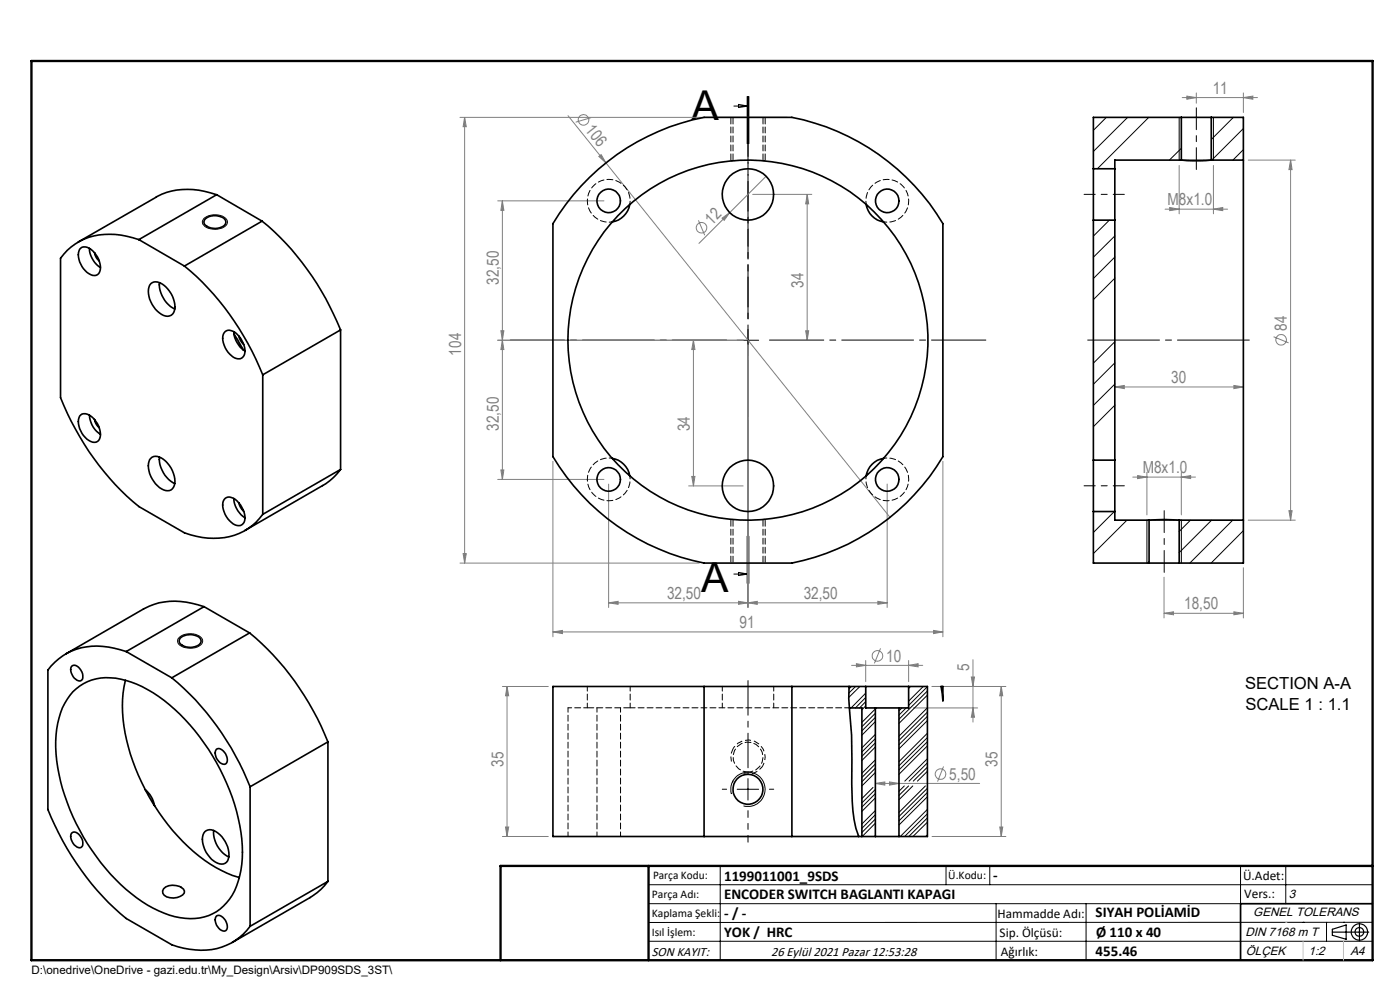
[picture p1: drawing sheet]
<svg xmlns="http://www.w3.org/2000/svg" width="297mm" height="210mm" viewBox="0 0 297 210" stroke-linecap="round" stroke-linejoin="round" font-family="sans-serif">
<g fill="none" stroke="#808080" stroke-width=".21">
<path d="M253.8 19.7v2.2M263.8 19.7v4.2M97.6 24.9h69.4M98.6 24.9l.3 2h-.7zM98.6 24.9v94.5M120.5 24.5l8.1 10.1M125.4 24.9l-3.3 1M127 33.2l.5-.4 1.1 1.8zM128.6 34.6l60.2 75.1M162.5 37.4l-14.2 14.2M250.2 35.1v10.3M250.8 20.7h16"/>
<path d="M251.8 20.4l2 .3-2 .4zM257.4 35.1v10.3M263.8 20.7l2-.3v.7zM264.8 34h10M273.8 34l.3 2h-.7zM273.8 34v76.3M105.6 42.6h22.5M106.6 42.6l.3 2h-.6zM106.6 42.6v59.1M148.2 46.7l1.3 3.2M153.2 46.3l1.6-1.2-1.2 1.6zM159.7 41.2h12.5"/>
<path d="M171.2 41.2l.4 2h-.7zM171.2 41.2v31M247.2 44.4h13.2M248.1 44l2.1 .4-2.1 .3zM257.4 44.4l2-.4v.7zM105.6 72.2h52.1M106.3 70.2h.6l-.3 2zM106.6 72.2l.3 1.9h-.6zM147.1 72.2l.3 1.9h-.6zM147.1 72.2v30.9M158.7 73.2v55.7M170.9 70.2h.7l-.4 2z"/>
<path d="M270.2 71.4l3.2 1.3M106.3 99.7h.6l-.3 2zM117.3 97.9v37.2M200 97.9v37.2M236.5 82.1l2-.3v.6zM236.5 82.1h27.3M261.8 81.8l2 .3-2 .3zM97.6 119.4h50.7M98.2 117.4h.7l-.3 2zM105.6 101.7h22.5M129.1 102.7v26.2M146.1 103.1h11.6"/>
<path d="M146.8 101.1h.6l-.3 2zM188.2 102.7v26.2M240.3 101.2h13.3M241.3 100.9l2 .3-2 .3zM243.3 100.2v9M250.6 101.2l2-.3v.6zM250.6 100.2v9M264.8 110.3h10M273.4 108.3h.7l-.3 2zM117.3 134l2-.3v.7zM117.3 134h82.7M129.1 127.9l2-.3v.6z"/>
<path d="M129.1 127.9h59.1M156.7 127.6l2 .3-2 .3zM158.7 127.9l2-.3v.6zM186.2 127.6l2 .3-2 .3zM186.8 137.5l-1.3 3.2M198 133.7l2 .3-2 .4zM206.4 139.9v13.3M246.9 130.1l2.1-.3v.6zM246.9 122.4v8.7M246.9 130.1h16.9M261.8 129.8l2 .3-2 .3zM263.8 120.4v10.7"/>
<path d="M106.6 145.6h9.7M107.6 145.6l.3 2h-.7zM107.6 145.6v31.8M180.7 141.1h15.1M181.7 140.8l2 .3-2 .4zM183.7 140.1v4.5M192.8 141.1l2-.3v.7zM192.8 140.1v4.5M193.7 150.2h13.7M197.7 145.6h15.7M206.1 143.6h.6l-.3 2zM206.4 150.2l.3 1.9h-.6z"/>
<path d="M212.4 145.6l.3 2h-.6zM212.4 145.6v31.8M106.6 177.4h9.7M107.2 175.4h.7l-.3 2zM185.7 166.2l2-.3v.6zM185.7 166.2h22.1M188.7 165.9l2 .3-2 .3zM197.7 177.4h15.7M200.2 162.6l-1.3 3.2M212.1 175.4h.6l-.3 2z"/>
<circle cx="123.8" cy="25.4" r="1.13"/>
<circle cx="148.8" cy="48.3" r="1.12"/>
<circle cx="271.8" cy="72.1" r="1.12"/>
<circle cx="186.1" cy="139.1" r="1.12"/>
<circle cx="199.5" cy="164.2" r="1.12"/>
</g>
<g fill="none" stroke="#000" stroke-width=".21">
<path d="M155.7 22.5h3M156.7 22.1l2 .4-2 .3zM158.5 20.5v10M158.7 20.5v10M158.9 20.5v10M250.2 24.9v9.1M257.4 24.9v9.1M43.3 46.3a3.7 3.7 0 0 1 4.8 .3 1.26 1.26 0 0 1-1 1.8 3.6 3.6 0 0 1-4.1-.9 1.01 1.01 0 0 1 .3-1.2zM156.4 72.2h4.5M158.7 69.9v4.5M158.5 113.7v10M158.7 113.7v10"/>
<path d="M158.9 113.7v10zM243.3 110.3v9.1M250.6 110.3v9.1M38 135.2a3.7 3.7 0 0 1 4.8 .2 1.26 1.26 0 0 1-1 1.9 3.6 3.6 0 0 1-4.1-.9 .95 .95 0 0 1 .3-1.2zM155.7 121.8h3M156.7 121.4l2 .4-2 .3zM155.2 168.4a3.6 3.6 0 0 1 3.2-4.6 3.6 3.6 0 0 1 3.9 3.9 3.6 3.6 0 0 1-4.6 3.2M156.4 167.4h4.5M158.7 165.2v4.5M137.6 187.7h153.6M137.6 191.7h153.6M137.6 199.7h153.6"/>
<path d="M152.8 183.7v20M200.7 183.7v4M210 183.7v4M211.3 191.7v12M230.4 191.7v12M263.2 183.7v20M272.8 183.7v8M276.4 195.6h.1M281.4 195.6v4.1M285 195.6h.1M291.2 195.6l-153.6 .1"/>
</g>
<g fill="none" stroke="#000" stroke-width=".25">
<path d="M250.2 34h7.2M243.3 110.3h7.3M282.6 197.7h7.8M282.6 197.1l3-.9v3l-3-.8zM288.4 195.8v3.8M106.2 203.7h185"/>
<circle cx="288.4" cy="197.7" r="1.74"/>
<circle cx="288.4" cy="197.7" r=".93"/>
</g>
<path d="M155.5 158.8a3.6 3.6 0 0 0-.3 2.7" fill="none" stroke="#000" stroke-width=".21" stroke-dasharray="1.3 .6" stroke-dashoffset=".2" stroke-linecap="butt"/>
<path d="M157.7 164.1a3.6 3.6 0 0 0 4.2-1.7" fill="none" stroke="#000" stroke-width=".21" stroke-dasharray="1.3 .6" stroke-dashoffset=".1" stroke-linecap="butt"/>
<path d="M161.9 162.4a3.6 3.6 0 0 0 0-3.6" fill="none" stroke="#000" stroke-width=".21" stroke-dasharray="1.3 .6" stroke-dashoffset=".7" stroke-linecap="butt"/>
<path d="M161.9 158.8a3.6 3.6 0 0 0-6.4 0" fill="none" stroke="#000" stroke-width=".21" stroke-dasharray="1.3 .6" stroke-dashoffset=".6" stroke-linecap="butt"/>
<path d="M155.2 34.1h-.1M155.5 34.1h-.3M162.2 34.1h-.3M162.3 34.1h-.1M155.1 110.2h.1M155.2 110.2h.3M161.9 110.2h.3M162.2 110.2h.1M155.2 168.3h.1M155.2 168.4v-.1M155.4 165.9l.1-.2" fill="none" stroke="#000" stroke-width=".21" stroke-dasharray="1.3 .6"/>
<path d="M155.1 24.9v9.2M162.3 34.1v-9.2M155.1 110.2v9.2M162.3 119.4v-9.2" fill="none" stroke="#000" stroke-width=".21" stroke-dasharray="1.3 .6" stroke-dashoffset="-.2"/>
<path d="M158.7 162.9v-18.5" fill="none" stroke="#000" stroke-width=".21" stroke-dasharray="15.2 1.3 1.3 1.3" stroke-dashoffset="7.9"/>
<path d="M154.1 167.4h-.9M163.2 167.4h.9" fill="none" stroke="#000" stroke-width=".21" stroke-dasharray="15.2 1.3 1.3 1.3"/>
<path d="M158.7 172v6.6" fill="none" stroke="#000" stroke-width=".21" stroke-dasharray="15.2 1.3 1.3 1.3" stroke-dashoffset="13.8"/>
<path d="M154.1 72.1h-45.9M158.7 67.6v-45.9M158.7 76.7v45.9M163.2 72.1h45.9" fill="none" stroke="#000" stroke-width=".21" stroke-dasharray="15.2 1.3 1.3 1.3" stroke-dashoffset="3.7"/>
<path d="M253.8 36v-13.1M247 108.3v13.1" fill="none" stroke="#000" stroke-width=".21" stroke-dasharray="15.2 1.3 1.3 1.3" stroke-dashoffset="10.6"/>
<path d="M238.5 41.2h-8.5M238.5 103h-8.5" fill="none" stroke="#000" stroke-width=".21" stroke-dasharray="15.2 1.3 1.3 1.3" stroke-dashoffset="12.9"/>
<path d="M265.8 72.1h-35.8" fill="none" stroke="#000" stroke-width=".21" stroke-dasharray="15.2 1.3 1.3 1.3" stroke-dashoffset="-.8"/>
<path d="M158.7 20.5v103.2" fill="none" stroke="#000" stroke-width=".21" stroke-dasharray="6.3 1.3 1.3 1.3" stroke-dashoffset="2.3"/>
<path d="M291.2 191.7h-28v12" fill="none" stroke="#000" stroke-width=".35"/>
<path d="M6.7 12.9h284.5v190.8h-284.5zM137.6 183.7v20M291.2 183.7h-185v20" fill="none" stroke="#000" stroke-width=".5"/>
<path d="M276.4 199.7v4M285 199.7v4" fill="none" stroke="#c0c0c0" stroke-width=".21"/>
<path d="M272.8 195.6h.1" fill="none" stroke="#c0c0c0" stroke-width=".25"/>
<g fill="#808080">
<path d="M127 33.2l.5-.4 1.1 1.8z"/>
<path d="M153.2 46.3l1.6-1.2-1.2 1.6z"/>
<path d="M257.4 44.4l2-.4v.7zM248.1 44l2.1 .4-2.1 .3z"/>
<path d="M261.8 81.8l2 .3-2 .3zM236.5 82.1l2-.3v.6z"/>
<path d="M273.8 34l.3 2h-.7zM273.4 108.3h.7l-.3 2z"/>
<path d="M241.3 100.9l2 .3-2 .3zM250.6 101.2l2-.3v.6z"/>
<path d="M251.8 20.4l2 .3-2 .4zM263.8 20.7l2-.3v.7zM246.9 130.1l2.1-.3v.6zM261.8 129.8l2 .3-2 .3z"/>
<path d="M198 133.7l2 .3-2 .4zM117.3 134l2-.3v.7z"/>
<path d="M129.1 127.9l2-.3v.6zM156.7 127.6l2 .3-2 .3zM158.7 127.9l2-.3v.6zM186.2 127.6l2 .3-2 .3z"/>
<path d="M181.7 140.8l2 .3-2 .4zM192.8 141.1l2-.3v.7z"/>
<path d="M106.3 99.7h.6l-.3 2zM106.6 72.2l.3 1.9h-.6zM98.6 24.9l.3 2h-.7zM98.2 117.4h.7l-.3 2zM107.2 175.4h.7l-.3 2zM107.6 145.6l.3 2h-.7z"/>
<path d="M206.4 150.2l.3 1.9h-.6zM206.1 143.6h.6l-.3 2z"/>
<path d="M171.2 41.2l.4 2h-.7zM170.9 70.2h.7l-.4 2zM147.1 72.2l.3 1.9h-.6zM146.8 101.1h.6l-.3 2zM106.6 42.6l.3 2h-.6zM106.3 70.2h.6l-.3 2zM212.4 145.6l.3 2h-.6zM212.1 175.4h.6l-.3 2z"/>
<path d="M185.7 166.2l2-.3v.6zM188.7 165.9l2 .3-2 .3z"/>
</g>
<g fill="none" stroke="#000" stroke-width=".35">
<path d="M125.1 37.6a48 48 0 0 1 24.3-12.7h18.6a48.1 48.1 0 0 1 32 22.5v49.5a48.3 48.3 0 0 1-32 22.5h-18.6a48.3 48.3 0 0 1-32.1-22.5v-49.5a48.2 48.2 0 0 1 7.8-9.8zM232 35.8v10.9M232 35.8h4.5M236.5 35.8v10.9M250.6 34l2.1 .1 4.3-.1M250.6 24.9h6.4M250.6 24.9h-18.6v10.9M250.6 34h-14.1v1.8M250.6 24.9v9.1M257 24.9h6.8v9.1M257 34h6.8M257 24.9v9.1"/>
<path d="M263.8 34v76.3M16.9 52.9a1.81 1.81 0 0 1 2.7 .3 4.6 4.6 0 0 1 1.5 4.6 1.38 1.38 0 0 1-2.2 .3 4.5 4.5 0 0 1-2-5.2zM19 52.7a5.1 5.1 0 0 0 2.3 4.1M20 53.6l.5 1.2 .6 .5M29.5 50.8a15.1 15.1 0 0 0-13.5 .9 11.3 11.3 0 0 0-3.2 3.1v29.5a57.5 57.5 0 0 0 16.7 23.1l9.6 5.6a14.9 14.9 0 0 0 13.5-.9 11.3 11.3 0 0 0 3.1-3M29.5 50.8l9.6 5.6M33.8 60a6 6 0 0 0 3.3 5.5M39.1 56.4a57.7 57.7 0 0 1 16.6 23.1M43.5 46.5a3.1 3.1 0 0 1 4.3 .2 1.24 1.24 0 0 1-1.2 1.6 2.89 2.89 0 0 1-3.3-1zM46 41.3a15.3 15.3 0 0 0-12.9 .5l-16.5 9.5M46 41.3l-16.5 9.5M46 41.3l9.6 5.6"/>
<path d="M55.6 46.9a58.2 58.2 0 0 1 16.6 23.1M55.6 46.9l-16.5 9.5M133.6 43.3a4.5 4.5 0 0 1-3.7 3.8M183.7 43.3a4.5 4.5 0 0 0 3.8 3.8M232 46.7h4.5M232 46.7v50.9M236.5 46.7v50.9M32 60.2a2.33 2.33 0 0 1 3.2 .6 5.7 5.7 0 0 1 1.8 5.2 1.68 1.68 0 0 1-2.7 .7 5.8 5.8 0 0 1-2.7-5.8zM47.8 70.3a2.21 2.21 0 0 1 2.9 1 4.3 4.3 0 0 1 1.1 4.2 1.62 1.62 0 0 1-2.7 0 4.8 4.8 0 0 1-1.7-4.6zM49.6 70.4v.4M49.6 70.8l2 3.4M49.6 70.8a5.4 5.4 0 0 0 2 3.4"/>
<path d="M50.7 71.3l.3 .8 .7 1M51.6 74.2l.4 .3M55.7 79.5v29.6M72.2 70l-16.5 9.5M72.2 70v29.6M17.1 88a2.23 2.23 0 0 1 2.9 1 4 4 0 0 1 .9 4.4 1.71 1.71 0 0 1-2.4-.2 4.5 4.5 0 0 1-1.6-4.9zM19 88.1a5.1 5.1 0 0 0 2.3 4M20 89l.3 .8 .8 .9M32 97.2a2.27 2.27 0 0 1 3.2 .7 5.8 5.8 0 0 1 1.8 5.1 1.63 1.63 0 0 1-2.7 .7 5.6 5.6 0 0 1-2.5-6.2zM33.8 97a6.1 6.1 0 0 0 3.3 5.6M72.2 99.6a12.1 12.1 0 0 1-3.8 3.4l-16.4 9.5M72.2 99.6l-16.5 9.5"/>
<path d="M129.9 97.2a4.5 4.5 0 0 1 3.7 3.8M187.5 97.2a4.5 4.5 0 0 0-3.8 3.8M232 97.6v10.9M232 97.6h4.5M236.5 97.6v10.9M47.8 105.7a2.21 2.21 0 0 1 2.9 1 4.3 4.3 0 0 1 1.1 4.1 1.62 1.62 0 0 1-2.7 0 4.8 4.8 0 0 1-1.7-4.5zM49.6 105.8a5.3 5.3 0 0 0 2.4 4M50.7 106.7l.3 .8 .7 .9M232 108.5v10.9h11.8M232 108.5h4.5M236.5 108.5v1.8h7.3M243.8 110.3l3.2-.1 3.2 .1"/>
<path d="M243.8 119.4h6.4M243.8 110.3v9.1M250.2 110.3h13.6M250.2 110.3v9.1M263.8 110.3v9.1h-13.6M26.8 138.2a15.4 15.4 0 0 0-12.6 .4 13.4 13.4 0 0 0-4 3.5v29.6a58.4 58.4 0 0 0 16.6 23.1l9.6 5.6a14.8 14.8 0 0 0 13.5-.9 11.9 11.9 0 0 0 3.2-3M26.8 138.2l9.6 5.6M38.2 135.4a3.1 3.1 0 0 1 4.4 .2 1.24 1.24 0 0 1-1.3 1.6 2.89 2.89 0 0 1-3.3-1zM43.3 128.7a15.4 15.4 0 0 0-12.6 .3l-16.7 9.7M43.3 128.7l-16.5 9.5M43.3 128.7l9.7 5.6M53 134.3a57.5 57.5 0 0 1 16.6 23.1"/>
<path d="M53 134.3l-16.6 9.5M15.3 141.2a1.68 1.68 0 0 1 2.1 1.4l.2 .7a.84 .84 0 0 1-.4 1.1 .84 .84 0 0 1-1.1-.3 2.46 2.46 0 0 1-1-2.7zM15.5 146.7a10.8 10.8 0 0 1 11.2-2.4 30.4 30.4 0 0 1 14.6 10.7 43.6 43.6 0 0 1 10.1 25.8 16.5 16.5 0 0 1-3.3 10.7 10.5 10.5 0 0 1-11 2.9 29.6 29.6 0 0 1-14.7-10.2 43.9 43.9 0 0 1-10.6-25.6 17.5 17.5 0 0 1 3-11.1zM26.6 144.3a29.6 29.6 0 0 0 1.6 17.2l1.2 3 1.4 3M36.4 143.8a57.5 57.5 0 0 1 16.7 23.1M45.9 158.9a1.73 1.73 0 0 1 2.1 1.4l.2 .7a.86 .86 0 0 1-.4 1.1 .86 .86 0 0 1-1.1-.3 2.35 2.35 0 0 1-.8-2.9zM69.6 157.4l-16.5 9.5M69.6 157.4v29.6M149.4 145.6h-32.1v31.8h32.1M149.4 145.6v31.8M149.4 145.6h18.6M168 145.6h12.1"/>
<path d="M168 145.6v31.8M180.1 145.6v2.6l.1 2.6a98.5 98.5 0 0 1 .5 15.4 31.5 31.5 0 0 0 1.5 11.2M180.1 145.6h3.6M180.2 150.2h2.6v27.2M183.7 145.6h9.1M183.7 145.6v4.6h2M185.7 150.2h5M185.7 150.2v27.2M190.7 150.2v27.2M192.8 145.6h3.9v31.8h-6M192.8 145.6v4.6h-2.1M199.6 145.6h.4v3.1z"/>
<path d="M15.1 176.8a1.08 1.08 0 0 1 1.8 .4l.5 .8 .2 .7a.84 .84 0 0 1-.4 1.1 .84 .84 0 0 1-1.1-.3 2.46 2.46 0 0 1-1-2.7zM30.8 167.5l2 3.4M30.8 167.5a5.7 5.7 0 0 1 2 3.4M32.8 170.9a37.1 37.1 0 0 0 15.3 14.3l2.7 1M43.5 176.4a2.27 2.27 0 0 1 3.1 .7 5.3 5.3 0 0 1 1.7 5.5 1.91 1.91 0 0 1-3 0 5.7 5.7 0 0 1-2.2-5.5zM45.3 176.2a5.9 5.9 0 0 0 3.2 5.6M53.1 166.9v29.6M149.4 177.4h18.6M168 177.4h14.2M182.2 177.4h3.5M185.7 177.4h5M34.7 188.5a3.2 3.2 0 0 1 4.2 .1l.2 .4a1.57 1.57 0 0 1-1.5 1.4 2.83 2.83 0 0 1-3.1-.9v-.5z"/>
<path d="M45.9 194.3a1.73 1.73 0 0 1 2.1 1.3l.2 .8a.86 .86 0 0 1-.4 1.1 .86 .86 0 0 1-1.1-.3 2.35 2.35 0 0 1-.8-2.9zM69.6 187a12.5 12.5 0 0 1-3.8 3.4l-16.5 9.5M69.6 187l-16.5 9.5"/>
<circle cx="129.1" cy="42.6" r="2.49"/>
<circle cx="158.7" cy="41.3" r="5.4"/>
<circle cx="188.2" cy="42.6" r="2.49"/>
<circle cx="158.7" cy="72.2" r="38.2"/>
<circle cx="129.1" cy="101.7" r="2.49"/>
<circle cx="158.7" cy="103.1" r="5.4"/>
<circle cx="188.2" cy="101.7" r="2.49"/>
<circle cx="158.7" cy="167.4" r="3.2"/>
</g>
<path d="M129.9 47.1a4.5 4.5 0 0 1-5.3-4.3 4.5 4.5 0 0 1 4.8-4.7 4.5 4.5 0 0 1 4.2 5.2M183.7 43.3a4.5 4.5 0 0 1 4.3-5.2 4.5 4.5 0 0 1 4.8 4.7 4.5 4.5 0 0 1-5.3 4.3M187.5 97.2a4.5 4.5 0 0 1 5.3 4.2 4.5 4.5 0 0 1-4.8 4.8 4.5 4.5 0 0 1-4.3-5.3M133.6 100.9a4.5 4.5 0 0 1-4.2 5.3 4.5 4.5 0 0 1-4.8-4.8 4.5 4.5 0 0 1 5.3-4.2" fill="none" stroke="#000" stroke-width=".21" stroke-dasharray="1.3 .6" stroke-dashoffset=".6"/>
<path d="M155.5 24.9v9.2M161.9 34.1v-9.2M155.5 110.2v9.2M161.9 119.4v-9.2" fill="none" stroke="#000" stroke-width=".21" stroke-dasharray="1.3 .6" stroke-dashoffset="-.2"/>
<g fill="none" stroke="#000" stroke-width=".21">
<path d="M234.7 24.9l-2.7 2.7M239.2 24.9l-7.2 7.2M243.7 24.9l-10.9 10.9M250.6 31.5l-2.5 2.5M257.2 24.9l-.2 .2M261.7 24.9l-4.7 4.7M263.8 27.3l-6.7 6.7M263.8 31.7l-2.3 2.3M235.3 46.7l-3.3 3.4M236.5 50.1l-4.5 4.5M236.5 54.5l-4.5 4.6M236.5 59l-4.5 4.6"/>
<path d="M236.5 72.5l-4.5 4.5M236.5 77l-4.5 4.5M236.5 81.5l-4.5 4.5M236.5 86l-4.5 4.5M236.4 108.5l-4.4 4.5M239.1 110.3l-7.1 7.1M243.8 119.1l-.3 .3M252.6 110.3l-2.4 2.4M257 110.3l-6.8 6.9M261.5 110.3l-9.1 9.1M263.8 112.6l-6.9 6.8M180.6 145.6l-.5 .5"/>
<path d="M181.5 145.6l-1.4 1.4M182.4 145.6l-2.3 2.3M183.7 147l-3.1 3.2M183.7 147.9l-2.2 2.3M183.7 148.8l-1.3 1.4M183.7 149.7l-.9 .9M185.7 155.8l-2.9 2.8M185.7 156.7l-2.9 2.8M185.7 150.4l-2.9 2.8M185.7 151.3l-2.9 2.9M185.7 152.2l-2.9 2.8M185.7 157.6l-2.9 2.8"/>
<path d="M185.7 153.1l-2.9 2.9M185.7 158.5l-2.9 2.8M191.3 150.2l-.6 .6M192.2 150.2l-1.5 1.5M193.2 145.6l-.4 .4M195.9 145.6l-3.1 3.1M196.7 150.1l-6 6.1M196.7 155.5l-6 6.1M196.7 145.7l-3.9 3.9M196.7 151.1l-6 5.9M196.7 156.4l-6 6M196.7 146.6l-6 6"/>
<path d="M196.7 151.9l-6 6.1M196.7 157.3l-6 6M196.7 147.5l-6 5.9M196.7 152.9l-6 5.9M196.7 158.2l-6 6M185.2 167l-2.4 2.4M185.7 161.2l-2.9 2.8M185.7 177.3l-.1 .1M185.7 169.3l-2.9 2.8M185.7 171.9l-2.9 2.9M185.7 162.1l-2.9 2.8M185.7 167.5l-2.9 2.8"/>
<path d="M185.7 172.8l-2.9 2.9M185.7 162.9l-2.9 2.9M185.7 168.3l-2.9 2.9M185.7 173.7l-2.9 2.9M185.7 163.9l-2.9 2.8M185.7 174.6l-2.8 2.8M191.8 166.7l-1.1 1.1M192.8 166.7l-2.1 2M193.6 166.7l-2.9 2.9M196.3 166.7l-5.6 5.6M196.7 171.7l-5.7 5.7M196.7 177.1l-.3 .3"/>
<path d="M196.7 161.8l-3.8 3.9M196.7 167.2l-6 6M196.7 172.6l-4.8 4.8M196.7 168.1l-6 6M196.7 173.5l-3.9 3.9M196.7 169l-6 6M196.7 174.4l-3 3M196.7 160.9l-4.8 4.8M196.7 162.7l-3 3M196.7 163.6l-2.1 2.1"/>
</g>
<path d="M124.6 150.1h-4.1" fill="none" stroke="#000" stroke-width=".21" stroke-dasharray="1.3 .6" stroke-dashoffset=".5"/>
<path d="M180.2 150.1h-46.5M158.7 163.8a3.2 3.2 0 0 1-2.9-4.6 3.2 3.2 0 0 1 5.4-.6 3.2 3.2 0 0 1-1.8 5.1l-.7 .1" fill="none" stroke="#000" stroke-width=".21" stroke-dasharray="1.3 .6" stroke-dashoffset=".2"/>
<path d="M124.6 150.1h9.1" fill="none" stroke="#000" stroke-width=".21" stroke-dasharray="1.3 .6" stroke-dashoffset="-.1"/>
<path d="M120.5 150.1v27.3M124.6 145.6v4.5M126.6 150.1v27.3M133.7 150.1v-4.5M153.2 145.6v4.5M164.1 150.1v-4.5M131.6 177.4v-27.3" fill="none" stroke="#000" stroke-width=".21" stroke-dasharray="1.3 .6" stroke-dashoffset=".3"/>
<g font-size="8.7">
<text x="146.7" y="25.5">A</text>
<text x="148.7" y="125.6">A</text>
</g>
<g font-size="3.5" fill="#808080">
<text x="257.3" y="19.9">11</text>
<text x="124" y="27.6" transform="rotate(51 124 27.6)">106</text>
<text x="151" y="47.8" transform="rotate(-45 151 47.8)">12</text>
<text x="247.7" y="43.5">M8x1.0</text>
<text x="105.8" y="60.4" transform="rotate(-90 105.8 60.4)">32,50</text>
<text x="170.5" y="61.1" transform="rotate(-90 170.5 61.1)">34</text>
<text x="273" y="70.2" transform="rotate(-90 273 70.2)">84</text>
<text x="97.8" y="75.4" transform="rotate(-90 97.8 75.4)">104</text>
<text x="248.5" y="81.3">30</text>
<text x="105.8" y="91.4" transform="rotate(-90 105.8 91.4)">32,50</text>
<text x="146.3" y="91.5" transform="rotate(-90 146.3 91.5)">34</text>
<text x="242.4" y="100.4">M8x1.0</text>
<text x="141.5" y="127.1">32,50</text>
<text x="170.5" y="127.1">32,50</text>
<text x="251.2" y="129.3">18,50</text>
<text x="156.9" y="133.3">91</text>
<text x="188" y="140.3">10</text>
<text x="205.6" y="142.3" transform="rotate(-90 205.6 142.3)">5</text>
<text x="106.8" y="162.7" transform="rotate(-90 106.8 162.7)">35</text>
<text x="201.4" y="165.4">5,50</text>
<text x="211.6" y="162.7" transform="rotate(-90 211.6 162.7)">35</text>
</g>
<g font-size="3.5">
<text x="264.1" y="146.1">SECTION A-A</text>
<text x="264.2" y="150.6">SCALE 1 : 1.1</text>
</g>
<g font-size="3.2">
<text x="153.6" y="186.8">1199011001_9SDS</text>
<text x="153.6" y="190.8">ENCODER SWITCH BAGLANTI KAPAGI</text>
<text x="210.7" y="186.6">-</text>
<text x="153.6" y="194.8">- / -</text>
<text x="232.4" y="194.5">SIYAH POLİAMİD</text>
<text x="153.6" y="198.8">YOK / HRC</text>
<text x="232.4" y="202.8">455.46</text>
<text x="232.5" y="198.8">Ø 110 x 40</text>
</g>
<g font-size="2.8">
<text x="263.7" y="186.7">Ü.Adet:</text>
<text x="263.9" y="190.5">Vers.:</text>
<text x="211.6" y="194.8">Hammadde Adı:</text>
<text x="138.3" y="202.8">SON KAYIT:</text>
<text x="163.6" y="202.8">26 Eylül 2021 Pazar 12:53:28</text>
<text x="212.1" y="198.7">Sip. Ölçüsü:</text>
<text x="212.3" y="202.7">Ağırlık:</text>
</g>
<g font-size="2.6">
<text x="273.4" y="190.4">3</text>
<text x="265.9" y="194.4">GENEL TOLERANS</text>
<text x="264.2" y="198.5">DIN 7168 m T</text>
<text x="264.3" y="202.6">ÖLÇEK</text>
<text x="277.6" y="202.6">1:2</text>
<text x="286.5" y="202.6">A4</text>
</g>
<g font-size="2.5">
<text x="138.3" y="190.5">Parça Adı:</text>
<text x="138.5" y="186.5">Parça Kodu:</text>
<text x="201.2" y="186.5">Ü.Kodu:</text>
<text x="138.3" y="194.5">Kaplama Şekli:</text>
<text x="138.3" y="198.6">Isıl İşlem:</text>
<text x="6.7" y="206.7">D:\onedrive\OneDrive - gazi.edu.tr\My_Design\Arsiv\DP909SDS_3ST\</text>
</g>
</svg>
